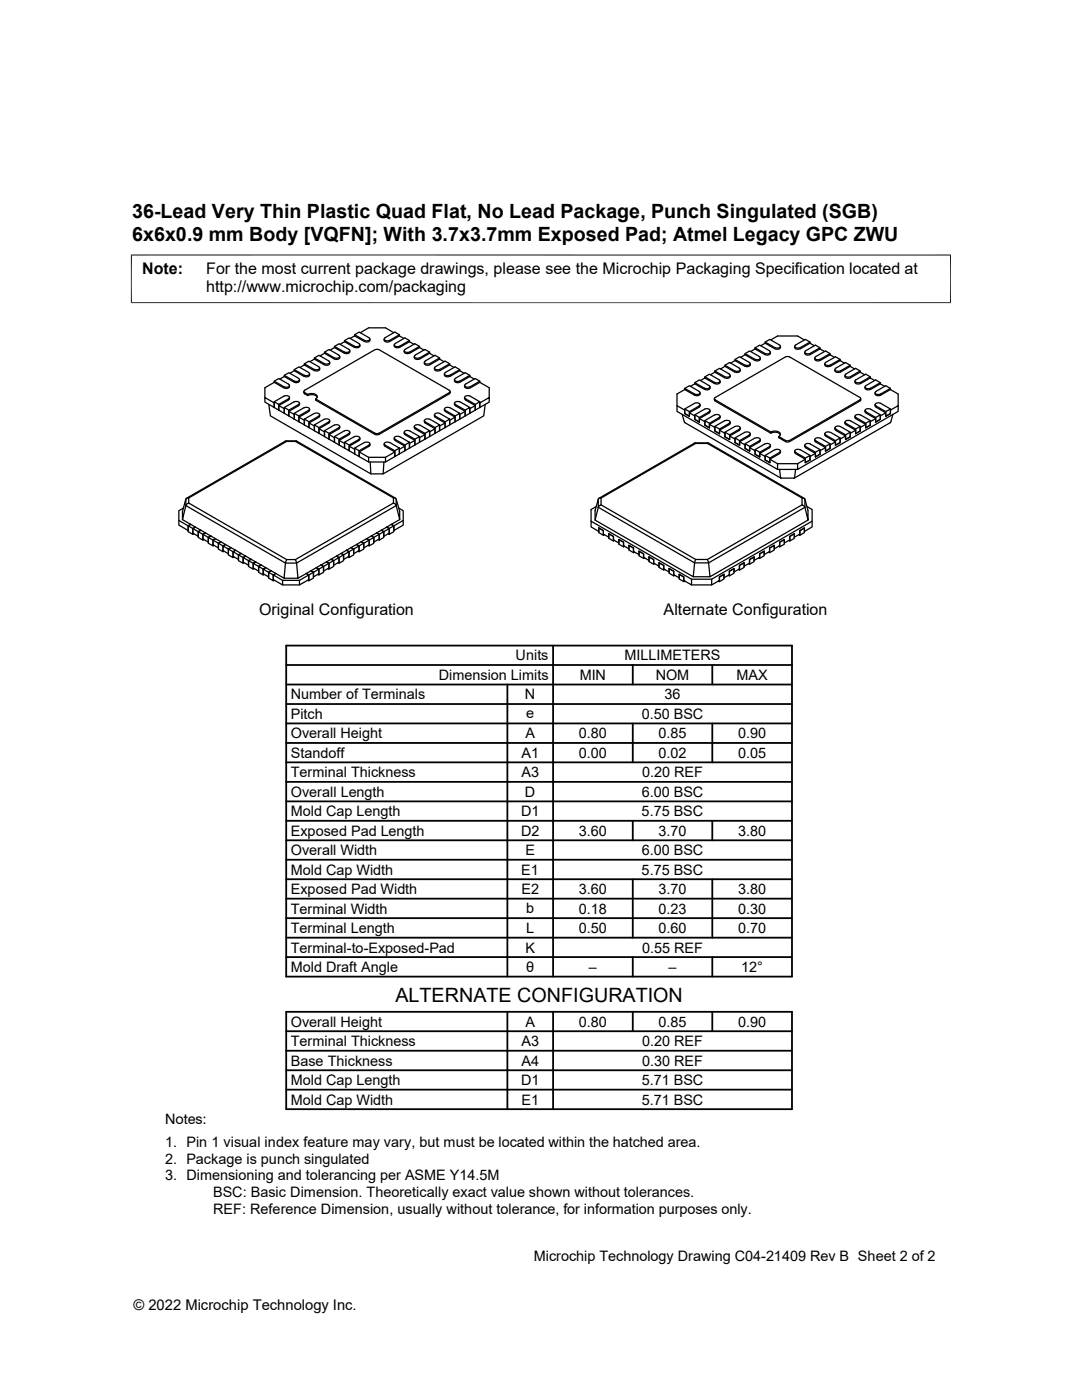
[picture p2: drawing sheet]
<svg xmlns="http://www.w3.org/2000/svg" width="216mm" height="279mm" viewBox="0 0 216 279" stroke-linecap="round" stroke-linejoin="round" font-family="sans-serif">
<g fill="none" stroke="#000" stroke-width=".25">
<path d="M52.9 79.3l1.8 1.1v.9l-1.8-1.1zM54.7 76.1l2 1.1a.65 .65 0 0 0 1-.4l-2.1-1.3-.9 .6v.2M54.7 76.3l2 1.1a.67 .67 0 0 0 1.1-.5M54.7 76.3l-1.8 1.1v1.9M56.7 74.9l2 1.1a.65 .65 0 0 0 1-.3l-2.1-1.3-.9 .5v.2M56.7 75.1l2 1.2a.69 .69 0 0 0 1.1-.5M56.7 75.1l-.9 .5M57.8 79.3l-.1 .4-2.1 1.2v1l1.1 .6M58.7 74v-.2l.9-.6 2 1.1M58.7 73.8l2 1.1M58.7 74l2 1.1M58.7 74l-.9 .5"/>
<path d="M60.6 78.1v.3M60.6 78.4l.8 .5v-.2M60.7 72.8v-.2l1-.5 1.9 1.1a.33 .33 0 0 1 .1 .4 .33 .33 0 0 1-.4 .2l-.6-.1M60.7 72.6l2 1.1M60.7 72.8l2 1.2M60.7 72.8l-.9 .5M61.4 79a1.42 1.42 0 0 1 1.9 .3M61.4 78.7a1.18 1.18 0 0 1 1.9 .6l-.3 .3M61.6 74.4a.33 .33 0 0 1 .1 .4 .33 .33 0 0 1-.4 .2l-.6-.1M61.8 74.8a.76 .76 0 0 1-1.1 .3M61.8 74.6v.2M62.7 71.4l2 1.2a.65 .65 0 0 0 1.1-.4l-2.2-1.3-.9 .5v.3"/>
<path d="M62.7 71.7l2 1.1a.67 .67 0 0 0 1.1-.5M62.7 71.7l-.9 .5M63.8 73.7a.76 .76 0 0 1-1.1 .2M63.8 73.4v.3M64.7 70.5l2 1.1a.69 .69 0 0 0 1.1-.5M64.7 70.3l2 1.1M64.7 70.5v-.2l1-.6 1.9 1.2a.33 .33 0 0 1 .1 .4 .33 .33 0 0 1-.4 .2l-.6-.1M64.7 70.5l-.8 .5M66.7 69.4v-.3l1-.5 1.9 1.1M66.7 69.1l2 1.1a.65 .65 0 0 0 1.1-.3l-.2-.2M66.7 69.4l2 1.1a.69 .69 0 0 0 1.1-.5M66.7 69.4l-.8 .5"/>
<path d="M68.7 68.2v-.2l1-.6 1.9 1.2M68.7 68l2 1.1M68.7 68.2l2 1.1M68.7 68.2l-.8 .5M70.8 66.8l1.9 1.1a.65 .65 0 0 0 1.1-.3l-2.1-1.3-.9 .5v.2M70.8 67l1.9 1.2a.67 .67 0 0 0 1.1-.5M70.8 67l-.9 .5M71.6 68.6a.33 .33 0 0 1 .1 .4 .33 .33 0 0 1-.4 .2l-.6-.1M71.8 69a.76 .76 0 0 1-1.1 .3M71.8 68.8v.2M76.6 67.7v.2M78.6 66.4l-1.7-1h-3.3l-1.7 1"/>
<path d="M78.7 68.8a.66 .66 0 0 0 .4 .6 .66 .66 0 0 0 .7-.1M79.7 67l-2 1.2a.76 .76 0 0 1-1-.3M79.7 66.8l-2 1.1a.65 .65 0 0 1-1-.3l.2-.2M79.7 67v-.2l-.9-.5-2 1.1M79.7 67l.9 .5M81.7 68.2v-.2l-.9-.6-2 1.2M81.7 68l-1.9 1.1a.65 .65 0 0 1-1.1-.4l.2-.1M81.7 68.2l-1.9 1.1M81.7 68.2l.9 .5M83.7 69.1l-2 1.1a.65 .65 0 0 1-1-.3l.2-.2M83.7 69.4l-2 1.1a.69 .69 0 0 1-1.1-.5M83.7 69.4v-.3l-.9-.5-2 1.1"/>
<path d="M83.7 69.4l.9 .5M84.7 72.3v.2M84.7 72.5a.76 .76 0 0 0 1.1 .3M85.7 70.3l-1.9 1.1M85.7 70.5l-1.9 1.1a.69 .69 0 0 1-1.1-.5M85.7 70.5v-.2l-.9-.6-2 1.2a.39 .39 0 0 0 0 .5 .39 .39 0 0 0 .5 .1l.5-.1M85.7 70.5l.9 .5M86.7 73.4a.66 .66 0 0 0 .4 .6 .66 .66 0 0 0 .7-.1M86.9 73.2a.33 .33 0 0 0-.2 .4 .33 .33 0 0 0 .5 .2l.6-.1M87.7 71.4l-1.9 1.2M87.7 71.7v-.3l-.9-.5-1.9 1.1a.39 .39 0 0 0-.1 .6 .39 .39 0 0 0 .5 .1l.5-.1M87.7 71.7l-1.9 1.1"/>
<path d="M87.7 71.7l.9 .5M88.7 74.6v.2M88.7 74.8a.76 .76 0 0 0 1.1 .3M89.7 72.8l-1.9 1.2M89.7 72.6l-1.9 1.1M89.7 72.8v-.2l-.9-.5-1.9 1.1M89.7 72.8l.9 .5M89.8 78.4l-.1 .2-14.1 8.1-.4 .1-.4-.1-11.8-6.8v-.3l11.8 6.9 .4 .1 .4-.1 14.2-8.3-.2-.3-14-8.1-.4-.1-.4 .1-14.1 8.2v.3l.7 .4M89.8 78.1v.3M91.7 74l-1.9 1.1M91.7 74v-.2l-.9-.6-1.9 1.1M91.7 73.8l-1.9 1.1a.65 .65 0 0 1-1.1-.4l.2-.1"/>
<path d="M91.7 74l.9 .5M92.7 76.9a.66 .66 0 0 0 .4 .6 .66 .66 0 0 0 .7-.1M92.7 79.3l.1 .4 2 1.2v1l-1.1 .6v-.9l1.1-.7M93.7 75.1l-1.9 1.2a.69 .69 0 0 1-1.1-.5M93.7 74.9l-1.9 1.1a.65 .65 0 0 1-1.1-.3l2.1-1.3 .9 .5v.2M93.7 75.1l.9 .5M93.8 79.1a.65 .65 0 0 0-1.1 .3l2.1 1.3M93.8 79.1l1.9 1.1v1.1l-.9 .6v-1.2l.9-.5M95.7 76.3v-.2l-.9-.6-1.9 1.2a.33 .33 0 0 0-.1 .4 .33 .33 0 0 0 .4 .2l.6-.1M95.7 76.3l-1.9 1.1M95.7 76.1l-1.9 1.1M95.7 76.3l1.9 1.1v1.9"/>
<path d="M136.6 77.7l-1.5 .9v2.4M136.6 77.7v-.2l2 1.1a.67 .67 0 0 0 1.1-.3l-.2-.2M136.6 77.5l1-.5 1.9 1.1M136.6 77.7l2 1.2a.69 .69 0 0 0 1.1-.5M138.6 76.6l-.8 .5M138.6 76.6l2 1.1a.69 .69 0 0 0 1.1-.5M138.6 76.6v-.2l2 1.1a.67 .67 0 0 0 1-.4l-.1-.1M138.6 76.4l1-.6 1.9 1.2M140.7 75.4l-.9 .5M140.7 75.2l.9-.5 1.9 1.1M140.7 75.4v-.2l1.9 1.1M140.7 75.4l1.9 1.2"/>
<path d="M142.5 79.6v.2M142.6 79.8l.1 .2 11.1 6.4M142.6 74.3l-.8 .5M142.6 74.3v-.3l2 1.2M142.6 74.3l2 1.1M142.6 74l1-.5 1.9 1.1M143.5 75.8a.33 .33 0 0 1 .1 .4 .33 .33 0 0 1-.4 .2l-.6-.1M143.7 76.3a.76 .76 0 0 1-1.1 .2M143.7 76.1v.2M144.7 73.1l-.9 .5M144.7 73.1l1.9 1.1a.69 .69 0 0 0 1.1-.5M144.7 73.1v-.2l1.9 1.1"/>
<path d="M144.7 72.9l.9-.6 1.9 1.2a.33 .33 0 0 1 .2 .4 .33 .33 0 0 1-.5 .2l-.6-.1M145.5 74.7a.33 .33 0 0 1 .1 .4 .33 .33 0 0 1-.4 .1h-.6M145.7 74.9a.66 .66 0 0 1-.4 .6 .66 .66 0 0 1-.7-.1M146.7 72l-.9 .5M146.7 71.7l.9-.5 1.9 1.1a.33 .33 0 0 1 .1 .5 .33 .33 0 0 1-.4 .1h-.6l-1.9-1.2v.3M146.7 72l1.9 1.1a.69 .69 0 0 0 1.1-.5M148.7 70.8l-.9 .5M148.7 70.8l1.9 1.1a.69 .69 0 0 0 1.1-.5M148.7 70.6l.9-.6 1.9 1.2M148.7 70.8v-.2l1.9 1.1a.67 .67 0 0 0 1.1-.3l-.2-.2M150.7 69.6l-.9 .5M150.7 69.4l.9-.5 1.9 1.1"/>
<path d="M150.7 69.6v-.2l1.9 1.1M150.7 69.6l1.9 1.2M152.7 68.5l-.9 .5M152.7 68.3l.9-.6 1.9 1.2a.33 .33 0 0 1 .2 .4 .33 .33 0 0 1-.4 .1h-.7M152.7 68.5v-.2l1.9 1.1M152.7 68.5l1.9 1.1M153.5 70a.33 .33 0 0 1 .2 .4 .33 .33 0 0 1-.5 .2l-.6-.1M153.7 70.5a.76 .76 0 0 1-1.1 .3M153.7 70.3v.2M155.7 69.1a.66 .66 0 0 1-.3 .6 .66 .66 0 0 1-.8-.1M158.6 69.1a.66 .66 0 0 0 .4 .6 .66 .66 0 0 0 .7-.1M158.8 68.9a.33 .33 0 0 0-.2 .4 .33 .33 0 0 0 .4 .1h.7"/>
<path d="M160.5 67.8l-1.3-.7h-4l-1.4 .7M161.6 68.5l.9 .5M161.6 68.5l-1.9 1.1M161.6 68.3l-.9-.6-2 1.2M161.6 68.5v-.2l-1.9 1.1M163.6 69.6l.9 .5M163.6 69.6l-1.9 1.2a.69 .69 0 0 1-1.1-.5M163.6 69.4l-.9-.5-1.9 1.1M163.6 69.6v-.2l-1.9 1.1a.65 .65 0 0 1-1.1-.3l.2-.2M164.6 72.6a.66 .66 0 0 0 .4 .6 .66 .66 0 0 0 .7-.1M165.6 70.8l.9 .5M165.6 70.8l-1.9 1.1a.67 .67 0 0 1-1.1-.5"/>
<path d="M165.6 70.6l-.9-.6-1.9 1.2a.33 .33 0 0 0-.2 .4 .33 .33 0 0 0 .4 .2h.5l2.1-1.2v.2M166.6 73.7v.3M166.6 74a.76 .76 0 0 0 1.1 .2M166.8 73.5a.33 .33 0 0 0-.1 .4 .33 .33 0 0 0 .4 .2l.6-.1M167.6 72l.9 .5M167.6 71.7l-.9-.5-1.9 1.1a.33 .33 0 0 0-.2 .5 .33 .33 0 0 0 .5 .1l.6-.1M167.6 72v-.3l-1.9 1.2M167.6 72l-1.9 1.1M169.7 73.1l.8 .5M169.7 73.1l-2 1.2M169.7 72.9l-1-.6-1.9 1.2M169.7 73.1v-.2l-2 1.1"/>
<path d="M170.6 76.1a.64 .64 0 0 0 .4 .6 .64 .64 0 0 0 .7-.2M171.6 79.3l.1 .3-.1 .2M171.6 79.8l-14.1 8.1h-.8l-1.3-.8v.3l1.5 .8 .6-.1 14.1-8.1M171.6 79.3l-14.1-8.1-.4-.1-.3 .1-14.2 8.2v.3l.1 .1 11.1 6.4v.2M171.6 74.3l.9 .5M171.6 74l-.9-.5-1.9 1.1M171.6 74.3v-.3l-1.9 1.2a.65 .65 0 0 1-1.1-.4l.2-.1M171.6 74.3l-1.9 1.1a.69 .69 0 0 1-1.1-.5M171.7 79.6v.3l-.1 .1M173.7 75.4l.8 .5M173.7 75.2l-1-.5-1.9 1.1a.33 .33 0 0 0-.1 .4 .33 .33 0 0 0 .4 .2h.5l2.1-1.2v.2M173.7 75.4l-2 1.2"/>
<path d="M174.6 78.4v.2M174.6 78.6a.76 .76 0 0 0 1.1 .3M175.7 76.6l.9 .5M175.7 76.6l-2 1.1a.69 .69 0 0 1-1.1-.5M175.7 76.4l-1-.6-1.9 1.2a.33 .33 0 0 0-.1 .4 .33 .33 0 0 0 .4 .2l.5-.1 2.1-1.1v.2M177.7 77.5l-1-.5-1.9 1.1a.33 .33 0 0 0-.1 .5 .33 .33 0 0 0 .4 .1l.6-.1M177.7 77.7l-2 1.2M177.7 77.7l1.5 .9v2.4M177.7 77.7v-.2l-2 1.1M37.1 99.6v1.3l-.7 2.8v-1.6zM37.7 99.4h-.4l-.2 .2M53.6 80.7l.4 2.3 20 11.6-.1-2.4"/>
<path d="M54.7 80.2l.9 .5M54.7 80.2l2-1.1a.65 .65 0 0 1 1 .3l-2.1 1.3v1.2l-.9-.6zM55.6 80.9l1.1 .7v.9M56.7 81.3l.9 .6M56.7 81.3l2-1.1a.65 .65 0 0 1 1 .4l-2.1 1.3v1.1l-.9-.5zM57.1 88h2M57.2 88.1l-.2-.1-19.7 11.4M57.2 88.1h1.7M57.2 88.1l-19.5 11.3v1M57.6 82.1l1.1 .6v1M58.7 82.5l.9 .5M58.9 88.1l19.6 11.3v1"/>
<path d="M59.1 88l-.2 .1M59.1 88l19.8 11.4M59.6 83.2l1.1 .7v.9M59.8 80.5l-.1 .4-2.1 1.2v.9l1.1 .7M60.7 81.4l-2 1.1v1.2M60.7 81.4a.65 .65 0 0 1 1 .3l-.1 .2M60.7 83.7l1 .5M61.6 81.9l-2 1.1v1.2l-.9-.5M61.6 82.1l-2 1.1v1l1.1 .6M61.7 84.4l1 .6v1M61.8 81.9l-.2 .2M61.8 81.6v.3"/>
<path d="M62.7 82.5l-2 1.2v1.1M62.7 82.5a.65 .65 0 0 1 1.1 .4l-2.1 1.3v1.1l-1-.5M62.7 84.8l.9 .5M63.6 83.3l-1.9 1.1v.9l1 .7M63.6 85.6l1.1 .6v.9M63.8 83l-.2 .3M63.8 82.8v.2M64.7 83.7l-2 1.1v1.2M64.7 83.7a.65 .65 0 0 1 1.1 .3l-2.2 1.3v1.2l-.9-.5M64.7 86l1 .5M64.7 86l2-1.1a.65 .65 0 0 1 1.1 .3l-2.1 1.3v1.2l-1-.6zM65.7 86.7l1 .7v.9"/>
<path d="M65.8 83.9l-.1 .4-2.1 1.3v.9l1.1 .6M66.7 87.1l1 .6M67.7 87.9l1 .6v.9M67.8 85.1l-.1 .4-2 1.2v1l1 .6M68.7 88.3l1 .5M69.6 86.5a.33 .33 0 0 0 .1-.4 .33 .33 0 0 0-.4-.2h-.5l-2.1 1.2v1.2M69.6 86.5l-1.9 1.2v1.1l-1-.5M69.6 86.8l-1.9 1.1v.9l1 .6M69.7 89l1.1 .7v.9M69.8 86.3l-.2 .4M70.7 87.1l-2 1.2v1.1M70.7 87.2a.65 .65 0 0 1 1.1 .3l-.2 .2"/>
<path d="M70.8 89.4l.9 .6M71.6 87.7l-1.9 1.1v1.2l-1-.6M71.6 87.9l-1.9 1.1v1l1.1 .6M71.8 87.7l-.2 .2M71.8 87.4v.3M72.7 88.3l-1.9 1.1v1.2M72.7 88.3a.65 .65 0 0 1 1.1 .4l-2.1 1.3v1.1l-.9-.5M73.6 92.2h3.3M73.6 91.3h3.3M73.8 88.6v.4l-2.1 1.2v.9l1.9 1.1v-.9l-1.9-1.1M76.6 92.2l-.1 2.4h-2.5M76.6 88.6v.2"/>
<path d="M76.7 88.8l.2 .3M76.8 89.1l2 1.1v.9l-1.9 1.1v-.9l1.9-1.1M76.8 88.8l2 1.2M77.7 88.3a.65 .65 0 0 0-1 .4l.2 .1M77.8 88.3l1.9 1.1v1.2l-.9 .5v-1.1l.9-.6M78.5 99.4h.4l.2 .2M78.7 87.4l.2 .5M78.8 87.9l2 1.1v1l-1.1 .6v-.9l1.1-.7M79.1 99.6l.7 2.5v1.6l-.7-2.8M79.1 99.6v1.3M80.6 86.3l.3 .4M80.8 86.8l2 1.1v.9l-1.1 .6v-.9l1.1-.6"/>
<path d="M80.8 86.5l2 1.2M80.9 86.5a.33 .33 0 0 1-.2-.4 .33 .33 0 0 1 .4-.2l.7 .1 1.9 1.1v1.2l-.9 .5v-1.1l.9-.6M81.7 88.3l-.9 .5v1.2l.9-.6v-1.1l-1.9-1.2a.67 .67 0 0 0-1.1 .4l2.1 1.3M82.7 85.1l.1 .5 2 1.1v1l-1.1 .6v-.9l1.1-.7M84.7 83.9v.3M84.7 84.2l.2 .2 1.9 1.2v.9l-1.1 .6v-.9l1.1-.6M85.7 86l-.9 .5v1.2l.9-.6v-1.1l-1.9-1.2a.68 .68 0 0 0-1.1 .4l2.1 1.3M85.8 83.7a.65 .65 0 0 0-1.1 .3l2.1 1.3M85.8 83.7l1.9 1.1v1.2l-.9 .5v-1.2l.9-.5M86.7 82.8l.2 .5M86.9 83.3l1.9 1.1v.9l-1.1 .7v-1l1.1-.6M86.9 83.1l1.9 1.1"/>
<path d="M86.9 83a.33 .33 0 0 1-.2-.4 .33 .33 0 0 1 .5-.2l.5 .1 2 1.2v1.1l-.9 .5v-1.1l.9-.5M88.7 81.6v.3M88.7 81.9l.2 .2M88.9 82.1l1.9 1.1v1l-1.1 .6v-.9l1.1-.7M88.9 81.9l1.9 1.1M88.9 81.9a.33 .33 0 0 1-.2-.4 .33 .33 0 0 1 .5-.2l.6 .1 1.9 1.1v1.2l-.9 .5v-1.2l.9-.5M90.7 80.5v.4l2.1 1.2v.9l-1.1 .7v-1l1.1-.6M93.7 81.3l-.9 .6v1.1l.9-.5v-1.2l-1.9-1.1a.68 .68 0 0 0-1.1 .4l2.1 1.3M95.7 80.4l1.9-1.1v.9l-1.9 1.1zM96.8 80.7l-.3 2.3-20 11.6M119.4 99.6l-.7 2.3v1.9l19.6 11.3M119.4 99.6v1.6"/>
<path d="M119.9 99.4h-.3l-.2 .2M119.9 99.4v1.4M136.1 82.7l.6 1.7 19.1 11M136.6 81.6l1 .5M137.6 82.4l1 .6v.7l1 .5M137.6 83.1l-1-.5v-.7l-1.5-.9v1.1l20.1 11.6v-1.2l-1.6-.8M138.6 82.8l1 .5M138.6 88.4l.2 .1M138.8 88.5l-18.9 10.9M138.8 88.5h2.4M139.5 81a.33 .33 0 0 0 .1-.4 .33 .33 0 0 0-.4-.2h-.5l-2.1 1.2v.9l1 .6M139.5 81.3l-1.9 1.1v.7"/>
<path d="M139.5 81l-1.9 1.1v1M139.6 83.5l1.1 .7v.7l.9 .5M139.7 80.8l-.2 .4M140.7 83.9l.9 .6M141.2 88.5l18.8 10.9M141.3 88.4h-2.6l-19.2 11M141.3 88.4l19.1 11M141.3 88.4l-.1 .1M141.5 82.2a.33 .33 0 0 0 .1-.5 .33 .33 0 0 0-.4-.1h-.5l-2.1 1.2v.9l1 .5M141.5 82.4l-1.9 1.1v.7M141.5 82.2l-1.9 1.1v.9M141.6 84.7l1 .6v.7l1 .6"/>
<path d="M141.7 81.9l-.2 .5M142.6 82.8l-1.9 1.1v1l.9 .5M142.6 82.8a.65 .65 0 0 1 1.1 .4l-.2 .1M142.6 85.1l1 .5M143.5 83.6l-1.9 1.1v.7M143.5 83.3l-1.9 1.2v.9M143.6 85.9l1.1 .6v.7l.9 .5M143.7 83.3l-.2 .3M143.7 83.1v.2M144.6 84l-2 1.1v.9l1 .6M144.6 84a.65 .65 0 0 1 1.1 .3l-2.1 1.3v1M144.7 86.3l1.9-1.2a.65 .65 0 0 1 1.1 .4l-2.1 1.3v.9l-.9-.5z"/>
<path d="M144.7 86.3l.9 .5M145.6 87l1.1 .6v.7l.9 .6M145.7 84.2l-.2 .5-1.9 1.2v.7M146.7 87.4l.9 .5M147.5 85.9l-1.9 1.1v.7M147.6 88.2l1.1 .6v.7l.9 .5M147.7 85.4l-.2 .5M148.7 88.6l.9 .5M149.5 86.8a.33 .33 0 0 0 .1-.4 .33 .33 0 0 0-.4-.2h-.5l-2 1.2v.9l.9 .6M149.5 86.8l-1.9 1.1v1M149.6 89.3l1.1 .7v.7l.9 .5M149.7 86.6l-.2 .4-1.9 1.2v.7"/>
<path d="M150.7 89.7l.9 .6M151.5 88a.33 .33 0 0 0 .2-.5 .33 .33 0 0 0-.5-.1h-.5l-2 1.2v.9l.9 .5M151.5 88.2l-1.9 1.1v.7M151.5 88l-1.9 1.1v.9M151.6 90.5l1.1 .6v.7l.9 .5M151.7 87.7l-.2 .5M152.6 88.6l-1.9 1.1v1l.9 .5M152.6 88.6a.65 .65 0 0 1 1.1 .3l-.2 .2M152.7 90.9l.9 .5M153.5 89.1l-1.9 1.2v.9M153.7 89.1l-.2 .3-1.9 1.1v.7M153.7 88.9v.2"/>
<path d="M153.8 86.4a1.42 1.42 0 0 1 1.9 .4M153.8 86.2a1.18 1.18 0 0 1 1.9 .6l-.3 .3M154.6 89.7l-1.9 1.2v.9l.9 .5M154.6 89.8a.65 .65 0 0 1 1.1 .3l-2.1 1.3v.9M155.2 93.7h4M155.2 92.5h4M155.6 93.7l.1 1.6M155.6 90.5l-2 1.2v.6M155.7 90l-.2 .5M155.8 95.2l.1 .2M155.8 95.4h2.7M158.5 95.2v.2"/>
<path d="M158.6 90l.2 .5M158.7 93.7l-.1 1.6M158.7 90.5l2 1.2v.6M158.7 90.3l2 1.1v.9M159.7 89.8a.65 .65 0 0 0-1.1 .3l.2 .2M159.7 89.7l1.9 1.2v.9M160 99.4h.4l.2 .2M160 99.4v1.4M160.6 88.9l.2 .5 1.9 1.1v.7M160.6 99.6l.6 2.3v1.9l-.6-2.6zM160.8 89.1l1.9 1.2v.9M160.8 89.1a.33 .33 0 0 1-.2-.4 .33 .33 0 0 1 .5-.2h.4l2.1 1.2v1"/>
<path d="M161.6 90.9l-.9 .5M161.6 91.8l-.9 .5M162.6 87.7v.4l2.1 1.2v.7M162.7 90.5l-1.1 .6v.7M163.6 90.7l-.9 .5M163.6 89.7l-.9 .6M164.6 86.6l.2 .4 1.9 1.2v.7M164.7 89.3l-1.1 .7v.7M164.8 86.8l1.9 1.1v1M165.6 89.5v-.9l-1.9-1.2a.68 .68 0 0 0-1.1 .4l2.1 1.3v.9M165.6 88.6l-.9 .5M165.6 89.5l-.9 .5"/>
<path d="M165.7 86.3a.65 .65 0 0 0-1.1 .3l.2 .2M165.7 86.3l1.9 1.1v.9M166.6 85.4v.2M166.6 85.6l.2 .3M166.7 88.2l-1.1 .6v.7M166.8 85.9l1.9 1.1v.7M166.8 85.7l1.9 1.1v.9M167.6 87.4l-.9 .5M167.6 88.3l-.9 .6M167.7 85.1a.65 .65 0 0 0-1.1 .4l.2 .1M167.7 85.1l2 1.2v.9M168.6 84.2l.2 .5"/>
<path d="M168.7 87l-1.1 .6v.7M168.8 84.7l1.9 1.2v.7M168.8 84.5l1.9 1.1v1M169.7 86.3l-1 .5M169.7 87.2l-1 .5M169.7 84a.65 .65 0 0 0-1.1 .3l.2 .2M169.7 84l1.9 1.1v.9M170.6 83.1v.4l2.1 1.2v.7M170.7 85.9l-1 .6v.7M171.6 85.1l-.9 .5M171.6 86l-.9 .6M172.6 81.9l.1 .4 2 1.2v.7l1-.5"/>
<path d="M172.7 84.7l-1.1 .6v.7M172.8 82.2l1.9 1.1v.9l1-.5M172.8 82.2a.33 .33 0 0 1-.1-.5 .33 .33 0 0 1 .4-.1l.6 .1 2 1.1v.9M173.7 84.9l-1 .5M173.7 84.9v-1l-2-1.1a.68 .68 0 0 0-1.1 .4l2.1 1.3v.9M173.7 83.9l-1 .6M174.6 80.8v.2M174.6 81l.2 .3 1.9 1.1v.7M174.7 83.5l-1 .7v.7M175.7 82.8l-1 .5M175.7 80.5a.65 .65 0 0 0-1.1 .3l2.1 1.3v1M175.7 80.5l2 1.1v.9"/>
<path d="M176.7 82.4l-1 .6v.7M177.7 81.6l-1 .5M177.7 82.6v-.7l1.5-.9v1.1l-20 11.6v-1.2l1.5-.8M177.7 82.5l-1 .6M178.2 82.7l-.6 1.7-19.1 11M35.7 103.9v.9l1.8 1.1v-1l.6-.3M36.4 103.7l1.7 .9M36.6 101.4l-.9 .5v2l1.8 1 .6-.3M37.1 100.9l19.9 11.5M37.7 100.4l19.5 11.3M37.7 100.4l-.6 .5M38.1 104.6l.9 .6"/>
<path d="M38.7 106.5l-.2 .1M39 105.2l1.1 .6M39 105.2l-.5 .3 1.1 .6 .5-.3M39 105.2l-.5 .3v1.1l-1-.5v-1.2l1 .6v.9l1.1 .6v-.9l.5-.3M40.1 105.8l.9 .5M40.7 107.7l-.2 .1M41 106.3l1.1 .7M41 106.3l-.5 .3 1.1 .7 .5-.3M41 106.3l-.5 .3v1.2l-.9-.5v-1.2l.9 .5v1l1.1 .6v-.9l.5-.3M42.1 107l.9 .5M42.7 108.8l-.2 .1M43 107.5l1.1 .6"/>
<path d="M43 107.5l-.5 .3 1.1 .6 .5-.3M43 107.5l-.5 .3v1.1l-.9-.5v-1.1l.9 .5v.9l1.1 .6v-.9l.5-.3M43.6 108.4l.9 .5v1l1.1 .6v-.9l.5-.3-.5 .3-1.1-.7 .5-.2-.5 .2v1.2l-.9-.5zM44.1 108.1l.9 .6M44.7 110l-.2 .1M45 108.7l2 1.1M46.7 111.1l-.2 .2M47 109.8l1.1 .6M47 109.8l-.5 .3 1.1 .6 .5-.3M47 109.8l-.5 .3v1.2l-.9-.6v-1.1l.9 .5v.9l1.1 .7v-1l.5-.3M48.1 110.4l.9 .6M48.7 112.3l-.2 .1"/>
<path d="M49 111l1.1 .6M49 111l-.5 .3 1.1 .6 .5-.3M49 111l-.5 .3v1.1l-.9-.5v-1.2l.9 .6v.9l1.1 .6v-.9l.5-.3M49.6 111.9l.9 .5v.9l1.1 .7v-.9l.5-.3-.5 .3-1.1-.7 .5-.3-.5 .3v1.2l-.9-.5zM50.1 111.6l.9 .5M50.7 113.5l-.2 .1M51 112.1l2 1.2M52.7 114.6l-.2 .1M53 113.3l1.1 .6M53 113.3l-.5 .3 1.1 .6 .5-.3M53 113.3l-.5 .3v1.1l-.9-.5v-1.1l.9 .5v.9l1.1 .6v-.9l.5-.3M54.1 113.9l.9 .5"/>
<path d="M54.7 115.8l-.2 .1M55 114.4l-.5 .3 1.9 1.1h3.4l1.8-1.1-.5-.3M55 114.4l1.7 1M55 114.4l-.5 .3v1.2l-.9-.5v-1.2l.9 .5v1l1.9 1v-.9M56.4 116.7h3.4M57 112.4l-.3 3h2.8l-.3-3M57.2 111.7l-.2 .7M57.2 111.7h1.7M58.9 111.7l.3 .7M61.1 114.4l-1.6 1M61.1 114.4l.5 .3v1l-1.8 1v-.9M62 113.9l-.9 .5"/>
<path d="M62 113.9l.5 .3v1.2l-.9 .5M63.1 113.3l-1.1 .6M63.1 113.3l.5 .3-1.1 .6-.5-.3M63.1 113.3l.5 .3v.9l-1.1 .6v-.9l-.9 .5v1.2l-.2-.1M63.4 114.6l.2 .1v-1.1l1-.5v.9l1-.7v-.9l-.5-.3 .5 .3-1 .7-.5-.3 .5 .3v1.1l-1 .5M66.1 111.6l-3 1.7M66.1 111.6l.5 .3v1.2l-1 .5M67.1 111l-1 .6M67.1 111l.5 .3-1 .6-.5-.3M67.1 111l.5 .3v.9l-1 .6v-.9l-1 .5v1.2l-.2-.1M68.1 110.4l.5 .3v1.2l-1 .5M68.1 110.4l-1 .6"/>
<path d="M69.2 109.8l-1.1 .6M69.2 109.8l.4 .3-1 .6-.5-.3M69.2 109.8l.4 .3v.9l-1 .7v-1l-1 .6v1.1l-.2-.1M70.1 109.3l-.9 .5M70.1 109.3l.5 .3v1.1l-1 .6M71.1 108.7l-1 .6M71.1 108.7l.5 .2-1 .7-.5-.3M71.1 108.7l.5 .2v1l-1 .6v-.9l-1 .5v1.2l-.2-.2M72.1 108.1l.5 .3 1.1-.6-.5-.3 .5 .3v.9l-1.1 .6v-.9l-1 .5v1.2l-.1-.1M72.1 108.1l.5 .3v1.2l-1 .5M72.1 108.1l-1 .6M74.1 107l-2 1.1"/>
<path d="M74.1 107l.5 .3v1.1l-.9 .5M75.2 106.3l-1.1 .7M75.2 106.3l.5 .3-1.1 .7-.5-.3M75.2 106.3l.5 .3v1l-1.1 .6v-.9l-.9 .5v1.1l-.3-.1M77.2 105.2l-2 1.1M77.2 105.2l.5 .3-1.1 .6-.5-.3 .5 .3v1.2l-.9 .5M77.2 105.2l.9-.6 .5 .3v1.2l-.9 .5M77.2 105.2l.5 .3v.9l-1.1 .6v-.9l-.9 .5v1.2l-.2-.1M78.5 100.4l.6 .5M78.5 100.4l-19.6 11.3M79.1 100.9l-19.9 11.5h-2.2M79.6 101.4l.9 .5v2l-1.9 1-.5-.3 1.7-.9"/>
<path d="M80.5 103.9v.9l-1.9 1.1v-1l-.9 .6v1.1l-.2-.1M119 101.1l-1.1 .6v2.3M119.4 101.2l-.7 2.6M119.4 101.2l19.2 11.1M119.5 105.4l.9 .5v.9l.2-.1M119.5 105.4v.9l.9 .5M119.5 105.4l.9 .5v.7l1.1 .6M119.5 106.1l-1.6-.9v-1.2l20.1 11.6v1.1l-1.6-.9v-.7l-.9-.5M119.9 100.8l-.5 .5M119.9 100.8l18.9 10.9h2.4l18.8-10.9M121.5 106.5l.9 .6v.9l.2-.1M121.5 106.5v.9l.9 .6"/>
<path d="M121.5 106.5l.9 .6v.6l1.1 .7M123.5 107.7l.9 .5v.9l.2-.1M123.5 107.7l.9 .5v.7l1.1 .6M123.5 107.7v.9l.9 .5M125.5 108.8l.9 .6v.7l1.1 .6M125.5 108.8v1l.9 .5M125.5 108.8l.9 .6v.9l.2-.1M127.5 110l.9 .5v.9l.2-.1M127.5 110l.9 .5v.7l1.1 .6M127.5 110v.9l.9 .5M129.5 111.1l.9 .6v.7l1.1 .6M129.5 111.1l.9 .6v.9l.2-.1"/>
<path d="M129.5 111.1v1l.9 .5M131.5 112.3l.9 .5v1l.2-.2M131.5 112.3l.9 .5v.7l1.1 .7M131.5 112.3v.9l.9 .6M133.5 113.5l.9 .5v.7l1.1 .6M133.5 113.5l.9 .5v.9l.2-.1M133.5 113.5v.9l.9 .5M135.5 114.6l.9 .5v1l.3-.1M135.5 114.6v.9l.9 .6M138.6 112.3l-.3 2.8h3.4M138.6 112.3h2.8M138.8 111.7l-.2 .6"/>
<path d="M141.2 111.7l.2 .6M142 115.6v1.1h-4M143.6 115.1v.7l-1.6 .9M143.6 115.1v1l-.3-.1M143.6 115.1l.9-.5v.9l-.9 .6M145.5 114l1-.5v.9l-1 .5M145.5 114v.9l-.1-.1M145.5 114v.7l-1 .6v-.7l-.9 .5M147.6 112.8v.7l-1.1 .7v-.7l-1 .5M147.6 112.8l.9-.5v.9l-.9 .6M147.6 112.8v1l-.2-.2M149.6 111.7v.9l-.2-.1"/>
<path d="M149.6 111.7l.9-.6v1l-.9 .5M149.6 111.7v.7l-1.1 .6v-.7l-.9 .5M151.6 110.5v.9l-.2-.1M151.6 110.5l.9-.5v.9l-.9 .5M151.6 110.5v.7l-1.1 .6v-.7l-.9 .6M153.6 109.4l.9-.6v1l-.9 .5M153.6 109.4v.9l-.2-.1M153.6 109.4v.7l-1.1 .6v-.7l-.9 .5M155.6 108.2l.9-.5v.9l-.9 .5M155.6 108.2v.9l-.2-.1M155.6 108.2v.7l-1.1 .6v-.7l-.9 .6M157.6 107.1v.9l-.2-.1"/>
<path d="M157.6 107.1l.9-.6v.9l-.9 .6M157.6 107.1v.6l-1.1 .7v-.7l-.9 .5M159.6 105.9v.9l-.2-.1M159.6 105.9l.9-.5v.9l-.9 .5M159.6 105.9v.7l-1.1 .6v-.7l-.9 .6M160 100.8l.6 .5M160.6 101.2l-19.2 11.1M161 101.1l1.1 .6v2.3l-20.1 11.6h-4M161.2 103.8l-19.5 11.3-.3-2.8M162.1 104v1.2l-1.6 .9v-.7l-.9 .5"/>
</g>
<path d="M26.1 50.9h163.7M26.2 50.8v9.7M189.7 50.8v9.7M26.1 60.4h163.7" fill="none" stroke="#000" stroke-width=".2"/>
<g fill="none" stroke="#000" stroke-width=".36">
<path d="M57.1 136.6h100.9M57.1 132.7h100.9M57.1 128.8h100.9v66.1h-100.9zM101.2 136.6v58.3M110.4 128.8v66.1M126.3 132.7v3.9M142.1 132.7v3.9M57.1 148.3h100.9M57.1 144.4h100.9M57.1 140.5h100.9M57.1 159.9h100.9M57.1 156h100.9"/>
<path d="M57.1 152.1h100.9M126.3 144.4v7.7M142.1 144.4v7.7M57.1 171.6h100.9M57.1 167.7h100.9M57.1 179.3h100.9M57.1 163.8h100.9M57.1 175.5h100.9M126.3 163.8v3.9M126.3 175.5v11.6M142.1 163.8v3.9M142.1 175.5v11.6"/>
<path d="M57.1 183.2h100.9M57.1 187.1h100.9M57.1 191h100.9M126.3 191v3.9M142.1 191v3.9M57.1 201.9h100.9v19.5h-100.9zM57.1 209.7h100.9M57.1 205.8h100.9M57.1 213.6h100.9M57.1 217.5h100.9M101.2 201.9v19.5M110.4 201.9v19.5"/>
<path d="M126.3 201.9v3.9M142.1 201.9v3.9"/>
</g>
<g font-size="3.9">
<text x="26.4" y="43.5">36-Lead Very Thin Plastic Quad Flat, No Lead Package, Punch Singulated (SGB)</text>
<text x="26.4" y="48.1">6x6x0.9 mm Body [VQFN]; With 3.7x3.7mm Exposed Pad; Atmel Legacy GPC ZWU</text>
<text x="78.9" y="199.9">ALTERNATE CONFIGURATION</text>
</g>
<g font-size="3.2">
<text x="28.4" y="54.7">Note:</text>
<text x="41.1" y="58.3">http://www.microchip.com/packaging</text>
<text x="41.1" y="54.7">For the most current package drawings, please see the Microchip Packaging Specification located at</text>
<text x="51.7" y="122.7">Original Configuration</text>
<text x="132.4" y="122.7">Alternate Configuration</text>
</g>
<g font-size="2.9">
<text x="102.9" y="131.8">Units</text>
<text x="124.6" y="131.8">MILLIMETERS</text>
<text x="87.6" y="135.7">Dimension Limits</text>
<text x="115.7" y="135.7">MIN</text>
<text x="130.8" y="135.7">NOM</text>
<text x="147" y="135.7">MAX</text>
<text x="58" y="139.6">Number of Terminals</text>
<text x="58" y="143.5">Pitch</text>
<text x="104.8" y="139.6">N</text>
<text x="105" y="143.2">e</text>
<text x="128" y="143.5">0.50 BSC</text>
<text x="132.6" y="139.6">36</text>
<text x="58" y="147.4">Overall Height</text>
<text x="104.8" y="147.4">A</text>
<text x="115.5" y="147.4">0.80</text>
<text x="131.4" y="147.4">0.85</text>
<text x="147.3" y="147.4">0.90</text>
<text x="58" y="155.1">Terminal Thickness</text>
<text x="58" y="151.2">Standoff</text>
<text x="104.1" y="151.2">A1</text>
<text x="104.1" y="155.1">A3</text>
<text x="115.5" y="151.2">0.00</text>
<text x="128.1" y="155.1">0.20 REF</text>
<text x="131.4" y="151.2">0.02</text>
<text x="147.3" y="151.2">0.05</text>
<text x="58" y="159">Overall Length</text>
<text x="104.8" y="159">D</text>
<text x="128" y="159">6.00 BSC</text>
<text x="58" y="166.8">Exposed Pad Length</text>
<text x="58" y="162.9">Mold Cap Length</text>
<text x="104" y="162.9">D1</text>
<text x="104" y="166.8">D2</text>
<text x="115.5" y="166.8">3.60</text>
<text x="128" y="162.9">5.75 BSC</text>
<text x="131.4" y="166.8">3.70</text>
<text x="147.3" y="166.8">3.80</text>
<text x="58" y="170.7">Overall Width</text>
<text x="104.8" y="170.7">E</text>
<text x="128" y="170.7">6.00 BSC</text>
<text x="58" y="178.4">Exposed Pad Width</text>
<text x="58" y="174.6">Mold Cap Width</text>
<text x="104" y="174.6">E1</text>
<text x="104" y="178.4">E2</text>
<text x="115.5" y="178.4">3.60</text>
<text x="128" y="174.6">5.75 BSC</text>
<text x="131.4" y="178.4">3.70</text>
<text x="147.3" y="178.4">3.80</text>
<text x="58" y="182.3">Terminal Width</text>
<text x="105" y="182.3">b</text>
<text x="115.5" y="182.3">0.18</text>
<text x="131.4" y="182.3">0.23</text>
<text x="147.3" y="182.3">0.30</text>
<text x="58" y="186.2">Terminal Length</text>
<text x="58" y="190.1">Terminal-to-Exposed-Pad</text>
<text x="104.8" y="190.1">K</text>
<text x="105" y="186.2">L</text>
<text x="115.5" y="186.2">0.50</text>
<text x="128.1" y="190.1">0.55 REF</text>
<text x="131.4" y="186.2">0.60</text>
<text x="147.3" y="186.2">0.70</text>
<text x="58" y="194">Mold Draft Angle</text>
<text x="105" y="194">θ</text>
<text x="117.5" y="194">–</text>
<text x="133.4" y="194">–</text>
<text x="147.9" y="194">12°</text>
<text x="58" y="204.9">Overall Height</text>
<text x="58" y="208.8">Terminal Thickness</text>
<text x="104.1" y="208.8">A3</text>
<text x="104.8" y="204.9">A</text>
<text x="115.5" y="204.9">0.80</text>
<text x="128.1" y="208.8">0.20 REF</text>
<text x="131.4" y="204.9">0.85</text>
<text x="147.3" y="204.9">0.90</text>
<text x="58" y="212.7">Base Thickness</text>
<text x="104.1" y="212.7">A4</text>
<text x="128.1" y="212.7">0.30 REF</text>
<text x="58" y="216.6">Mold Cap Length</text>
<text x="58" y="220.5">Mold Cap Width</text>
<text x="104" y="216.6">D1</text>
<text x="104" y="220.5">E1</text>
<text x="128" y="216.6">5.71 BSC</text>
<text x="128" y="220.5">5.71 BSC</text>
<text x="32.9" y="224.4">Notes:</text>
<text x="32.9" y="229">1. Pin 1 visual index feature may vary, but must be located within the hatched area.</text>
<text x="32.9" y="232.3">2. Package is punch singulated</text>
<text x="32.9" y="235.6">3. Dimensioning and tolerancing per ASME Y14.5M</text>
<text x="42.5" y="238.9">BSC: Basic Dimension. Theoretically exact value shown without tolerances.</text>
<text x="42.5" y="242.2">REF: Reference Dimension, usually without tolerance, for information purposes only.</text>
<text x="106.5" y="251.7">Microchip Technology Drawing C04-21409 Rev B Sheet 2 of 2</text>
<text x="26.6" y="261.3">© 2022 Microchip Technology Inc.</text>
</g>
</svg>
